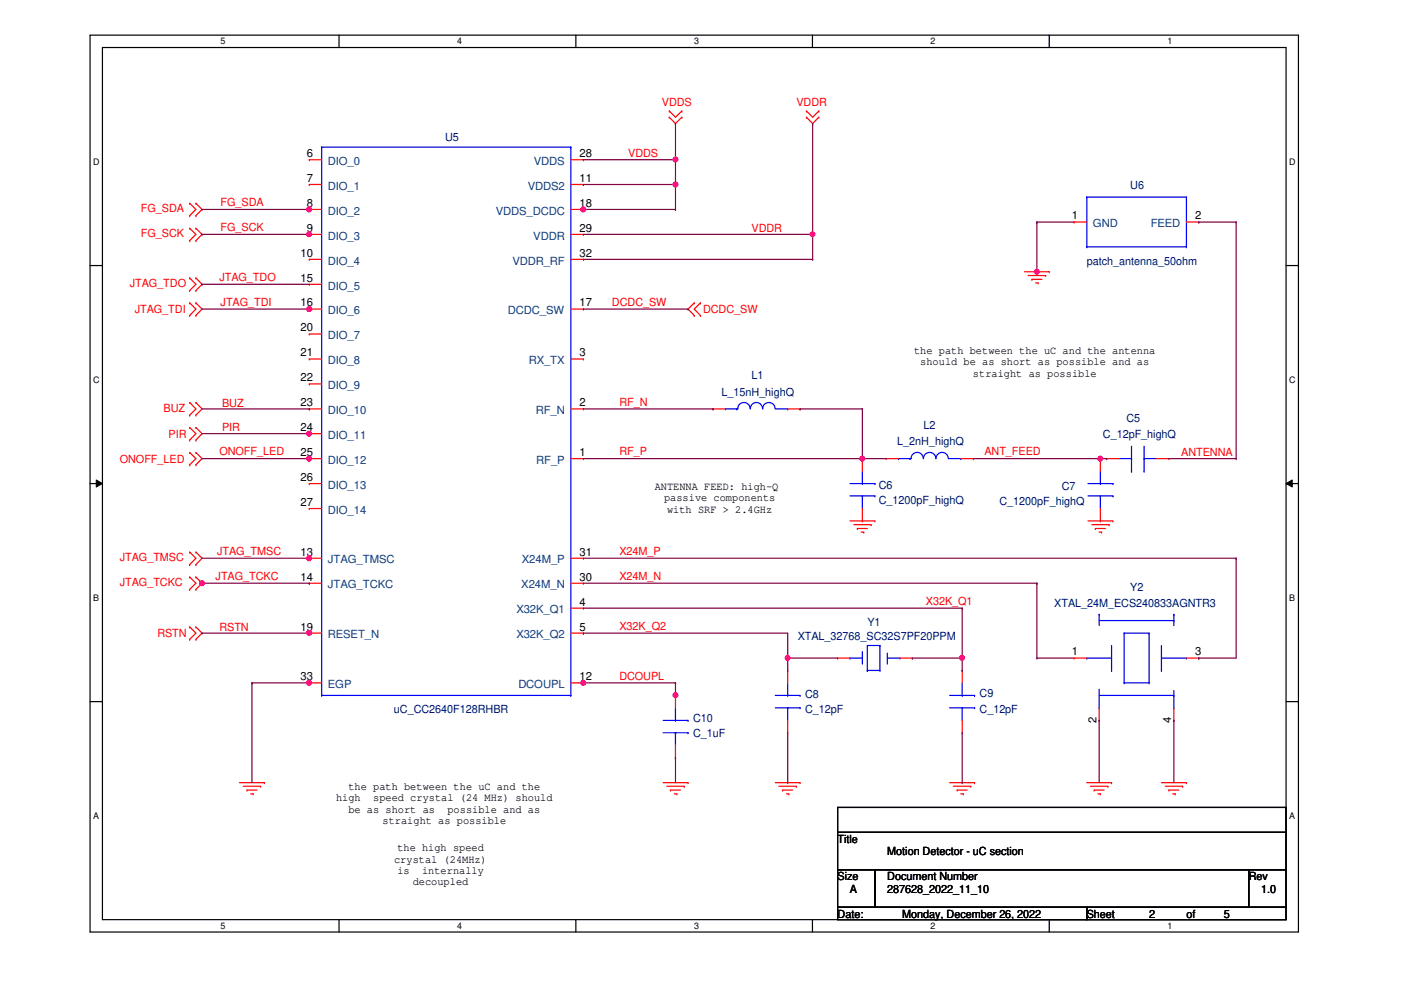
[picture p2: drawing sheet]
<svg xmlns="http://www.w3.org/2000/svg" width="297mm" height="210mm" viewBox="0 0 297 210" stroke-linecap="round" stroke-linejoin="round" font-family="sans-serif">
<path d="M19.1 7.5h256.2v190.1h-256.2zM21.7 10.1h251v184.9h-251z" fill="none" stroke="#000" stroke-width=".25"/>
<g fill="#fff">
<path d="M46.8 7.7h1v2.1h-1z"/>
<path d="M46.8 195.2h1v2.2h-1z"/>
</g>
<path d="M71.9 7.5v2.6M71.9 195v2.6" fill="none" stroke="#000" stroke-width=".25"/>
<g fill="#fff">
<path d="M96.9 7.7h1.1v2.1h-1.1z"/>
<path d="M96.9 195.2h1.1v2.2h-1.1z"/>
</g>
<path d="M122.1 7.5v2.6M122.1 195v2.6" fill="none" stroke="#000" stroke-width=".25"/>
<g fill="#fff">
<path d="M147.2 7.7h1v2.1h-1z"/>
<path d="M147.2 195.2h1v2.2h-1z"/>
</g>
<path d="M172.3 7.5v2.6M172.3 195v2.6" fill="none" stroke="#000" stroke-width=".25"/>
<g fill="#fff">
<path d="M197.3 7.7h1v2.1h-1z"/>
<path d="M197.3 195.2h1v2.2h-1z"/>
</g>
<path d="M222.5 7.5v2.6M222.5 195v2.6" fill="none" stroke="#000" stroke-width=".25"/>
<g fill="#fff">
<path d="M247.5 7.7h1v2.1h-1z"/>
<path d="M247.5 195.2h1v2.2h-1z"/>
<path d="M19.8 33.2h1.3v2.1h-1.3z"/>
<path d="M273.3 33.2h1.4v2.1h-1.4z"/>
<path d="M19.8 79.4h1.3v2.1h-1.3z"/>
<path d="M273.3 79.4h1.4v2.1h-1.4z"/>
</g>
<path d="M19.1 56.3h2.6M272.7 56.3h2.6" fill="none" stroke="#000" stroke-width=".25"/>
<g fill="#fff">
<path d="M19.8 125.6h1.2v2.2h-1.2z"/>
<path d="M273.3 125.6h1.3v2.2h-1.3z"/>
</g>
<path d="M19.1 102.5h2.6M272.7 102.5h2.6" fill="none" stroke="#000" stroke-width=".25"/>
<path d="M20.4 101.8l1.3 .7-1.3 .8zM272.7 102.5l1.3-.7v1.5z" fill="#000"/>
<path d="M20.4 101.8l1.3 .7-1.3 .8zM272.7 102.5l1.3-.7v1.5z" fill="none" stroke="#000" stroke-width=".21"/>
<g fill="#fff">
<path d="M19.8 171.9h1.2v2.1h-1.2z"/>
<path d="M273.3 171.9h1.3v2.1h-1.3z"/>
</g>
<path d="M19.1 148.8h2.6M272.7 148.8h2.6M177.6 171.2h95.1v5.3h-95.1zM177.6 176.5h95.1v7.9h-95.1zM177.6 184.4h7.9v8h-7.9zM177.6 192.4h52.8v2.6h-52.8zM185.5 184.4h79.3v8h-79.3zM230.4 192.4h42.3v2.6h-42.3zM264.8 184.4h7.9v8h-7.9z" fill="none" stroke="#000" stroke-width=".25"/>
<g fill="none" stroke="#f00" stroke-width=".25">
<path d="M65.6 33.9h.1M65.6 39.1h.1M65.6 33.9h2.6M65.6 39.1h2.6M121 33.9h2.7M121 39.1h2.7M123.7 39.1h.1M123.7 33.9h.1M141.9 24.8h.1M141.9 23.5h.1M141.9 24.8l1.3 1.4 1.4-1.4M141.9 23.5l1.3 1.3 1.4-1.3"/>
<path d="M144.6 24.8h.1M144.6 23.5h.1M171 24.8h.1M171 23.5h.1M171 24.8l1.3 1.4 1.3-1.4M171 23.5l1.3 1.3 1.3-1.3M173.6 24.8h.1M173.6 23.5h.1M40.2 58.9h.1M40.2 43.1h.1M40.2 45.7h.1M40.2 48.4h.1"/>
<path d="M40.2 51h.1M40.2 58.9l1.3 1.4-1.3 1.3M40.2 43.1l1.3 1.3-1.3 1.3M40.2 48.4l1.3 1.3-1.3 1.3M41.5 58.9h.1M41.5 45.7h.1M41.5 43.1h.1M41.5 51h.1M41.5 48.4h.1M41.5 58.9l1.3 1.4-1.3 1.3M41.5 43.1l1.3 1.3-1.3 1.3M41.5 48.4l1.3 1.3-1.3 1.3"/>
<path d="M65.6 44.4h.1M65.6 49.7h.1M65.6 55h.1M65.6 44.4h2.6M65.6 49.7h2.6M65.6 55h2.6M121 44.4h2.7M121 49.7h2.7M121 55h2.7M123.7 44.4h.1M123.7 49.7h.1M123.7 55h.1"/>
<path d="M217.2 57.6h5.3M218 58.4h3.7M218.8 59.2h.1M218.8 59.2h2.1M219.6 60h.5M220.1 60h.1M221.7 58.4h.1M222.5 57.6h.1M227.8 47.1h.1M227.8 47.1h2.6M251.5 47.1h2.7M254.2 47.1h.1"/>
<path d="M40.2 61.6h.1M40.2 64.2h.1M40.2 66.9h.1M40.2 64.2l1.3 1.3-1.3 1.4M41.5 61.6h.1M41.5 66.9h.1M41.5 64.2h.1M41.5 64.2l1.3 1.3-1.3 1.4M65.6 60.3h.1M65.6 65.5h.1M65.6 70.8h.1M65.6 76.1h.1"/>
<path d="M65.6 76.1h2.6M65.6 60.3h2.6M65.6 65.5h2.6M65.6 70.8h2.6M121 76.1h2.7M121 65.5h2.7M123.7 76.1h.1M123.7 65.5h.1M147.2 64.2h.1M147.2 66.9h.1M147.2 64.2l-1.3 1.3 1.3 1.4M148.5 66.9h.1"/>
<path d="M148.5 64.2h.1M148.5 64.2l-1.3 1.3 1.3 1.4M40.2 90.6h.1M40.2 93.3h.1M40.2 85.3h.1M40.2 88h.1M40.2 95.9h.1M40.2 98.6h.1M40.2 90.6l1.3 1.3-1.3 1.4M40.2 85.3l1.3 1.4-1.3 1.3M40.2 95.9l1.3 1.3-1.3 1.4M41.5 93.3h.1"/>
<path d="M41.5 90.6h.1M41.5 88h.1M41.5 85.3h.1M41.5 98.6h.1M41.5 95.9h.1M41.5 90.6l1.3 1.3-1.3 1.4M41.5 85.3l1.3 1.4-1.3 1.3M41.5 95.9l1.3 1.3-1.3 1.4M65.6 81.4h.1M65.6 86.7h.1M65.6 91.9h.1M65.6 97.2h.1"/>
<path d="M65.6 97.2h2.6M65.6 86.7h2.6M65.6 81.4h2.6M65.6 91.9h2.6M121 97.2h2.7M121 86.7h2.7M123.7 97.2h.1M123.7 86.7h.1M151.2 86.7h.1M151.2 86.7h2.6M167 86.7h2.6M169.6 86.7h.1"/>
<path d="M182.8 97.2h.1M182.8 97.2v2.7M187.9 97.2h.1M187.9 97.2h2.6M203.7 97.2h2.7M206.4 97.2h.1M233.3 97.2h.1M233.3 97.2v2.7M234.6 97.2h.1M234.6 97.2h2.7M245.2 97.2h2.6M247.8 97.2h.1"/>
<path d="M40.2 117.1h.1M40.2 119.7h.1M40.2 117.1l1.3 1.3-1.3 1.3M41.5 119.7h.1M41.5 117.1h.1M41.5 117.1l1.3 1.3-1.3 1.3M65.6 118.4h.1M65.6 102.5h.1M65.6 107.8h.1M65.6 118.4h2.6M65.6 102.5h2.6M65.6 107.8h2.6"/>
<path d="M121 118.4h2.7M123.7 118.4h.1M180.2 110.4h5.3M181 111.3h3.7M181.8 112.1h.1M181.8 112.1h2.1M182.6 112.8h.5M182.8 110.4h.1M182.8 107.8v2.6M183.1 112.8h.1M184.7 111.3h.1M185.5 110.4h.1"/>
<path d="M230.7 110.4h5.3M231.5 111.3h3.7M232.2 112.1h.1M232.2 112.1h2.2M233 112.8h.6M233.3 110.4h.1M233.3 107.8v2.6M233.6 112.8h.1M235.2 111.3h.1M236 110.4h.1M40.2 132.9h.1M40.2 135.6h.1"/>
<path d="M40.2 122.3h.1M40.2 125h.1M40.2 132.9l1.3 1.3-1.3 1.4M40.2 122.3l1.3 1.4-1.3 1.3M41.5 135.6h.1M41.5 132.9h.1M41.5 125h.1M41.5 122.3h.1M41.5 132.9l1.3 1.3-1.3 1.4M41.5 122.3l1.3 1.4-1.3 1.3M65.6 123.7h.1M65.6 134.2h.1"/>
<path d="M65.6 134.2h2.6M65.6 123.7h2.6M121 128.9h2.7M121 134.2h2.7M121 123.7h2.7M123.7 128.9h.1M123.7 134.2h.1M123.7 123.7h.1M177.6 139.5h.1M177.6 139.5h2.6M190.8 139.5h2.6M193.4 139.5h.1"/>
<path d="M227.8 139.5h.1M227.8 139.5h2.6M251.5 139.5h2.7M254.2 139.5h.1M65.6 144.8h.1M65.6 144.8h2.6M121 144.8h2.7M123.7 144.8h.1M143.2 147.4h.1M143.2 147.4v2.7M143.2 158v2.7M167 155.4h.1"/>
<path d="M167 142.2h.1M167 142.2v2.6M167 152.7v2.7M204 155.4h.1M204 142.2h.1M204 142.2v2.6M204 152.7v2.7M233 152.7h.1M233 150.1v2.6M248.9 152.7h.1M248.9 150.1v2.6M50.8 165.9h5.2"/>
<path d="M51.6 166.7h3.6M52.4 167.5h.1M52.4 167.5h2.1M53.2 168.3h.5M53.7 168.3h.1M55.2 166.7h.1M56 165.9h.1M140.6 165.9h5.3M141.4 166.7h3.7M142.2 167.5h.1M142.2 167.5h2.1M143 168.3h.5"/>
<path d="M143.2 160.7h.1M143.5 168.3h.1M145.1 166.7h.1M145.9 165.9h.1M164.4 165.9h5.2M165.1 166.7h3.8M165.9 167.5h.1M165.9 167.5h2.2M166.8 168.3h.5M167.3 168.3h.1M168.9 166.7h.1M169.6 165.9h.1"/>
<path d="M201.3 165.9h5.3M202.1 166.7h3.7M202.9 167.5h.1M202.9 167.5h2.2M203.7 168.3h.6M204.3 168.3h.1M205.8 166.7h.1M206.6 165.9h.1M230.4 165.9h5.3M231.2 166.7h3.7M232 167.5h.1M232 167.5h2.1"/>
<path d="M232.8 168.3h.5M233.3 168.3h.1M234.9 166.7h.1M235.7 165.9h.1M246.3 165.9h5.2M247.1 166.7h3.6M247.8 167.5h.1M247.8 167.5h2.1M248.6 168.3h.6M249.2 168.3h.1M250.7 166.7h.1M251.5 165.9h.1"/>
</g>
<g fill="none" stroke="#00f" stroke-width=".25">
<path d="M68.2 31.2h.1M68.2 31.2h52.8M68.2 31.2v116.2M121 31.2h.1M121 31.2v116.2M230.4 52.3h.1M230.4 41.8h.1M230.4 41.8v10.5M230.4 52.3h21.1M230.4 41.8h21.1M251.5 52.3h.1M251.5 41.8h.1"/>
<path d="M251.5 41.8v10.5M153.8 86.7h.1M156.2 86.7h.1M159 86.7a1.31 1.31 0 0 0-1.3-1.4 1.31 1.31 0 0 0-1.3 1.4h-2.6M161.7 86.7a1.29 1.29 0 0 0-1.3-1.4 1.29 1.29 0 0 0-1.3 1.4M164.3 86.7a1.31 1.31 0 0 0-1.3-1.4 1.31 1.31 0 0 0-1.3 1.4M164.4 86.7h2.6M167 86.7h.1M182.8 99.9v2.6M190.5 97.2h.1M190.5 97.2h2.7a1.29 1.29 0 0 1 1.3-1.3 1.29 1.29 0 0 1 1.2 1.3M192.9 97.2h.1"/>
<path d="M195.8 97.2a1.31 1.31 0 0 1 1.3-1.3 1.31 1.31 0 0 1 1.3 1.3M198.5 97.2a1.29 1.29 0 0 1 1.2-1.3 1.29 1.29 0 0 1 1.3 1.3M201.1 97.2h2.6M203.7 97.2h.1M233.3 99.9v2.6M237.3 97.2h2.6M239.9 97.2h.1M239.9 99.9h.1M239.9 94.6v5.3M242.6 99.9h.1M242.6 97.2h.1M242.6 97.2h2.6"/>
<path d="M242.6 94.6v5.3M180.2 105.2h5.3M180.2 102.5h5.3M182.8 105.2h.1M182.8 102.5h.1M182.8 105.2v2.6M185.5 105.2h.1M185.5 102.5h.1M230.7 105.2h5.3M230.7 102.5h5.3M233.3 105.2h.1M233.3 102.5h.1"/>
<path d="M233.3 105.2v2.6M236 105.2h.1M236 102.5h.1M180.2 139.5h.1M180.2 139.5h2.6M182.8 138.2v2.4M186.6 136.9h.1M186.6 136.9h-2.7v5.3M186.6 136.9v5.3M188.1 139.5h2.7M188.1 138.5v2.1M190.8 139.5h.1"/>
<path d="M230.4 139.5h.1M230.4 139.5h5.3M233 130.3h.1M233 131.6h15.9M233 130.3v2.3M235.7 136.9v5.3M238.3 134.2h.1M238.3 134.2v10.6M238.3 134.2h5.3M243.6 134.2h.1M243.6 134.2v10.6M246.3 136.9v5.3"/>
<path d="M246.3 139.5h5.2M248.9 131.6h.1M248.9 130.3h.1M248.9 130.3v2.3M251.5 139.5h.1M68.2 147.4h.1M68.2 147.4h52.8M121 147.4h.1M140.6 155.4h5.3M140.6 152.7h5.3M143.2 155.4h.1M143.2 152.7h.1"/>
<path d="M143.2 150.1v2.6M143.2 155.4v2.6M145.9 155.4h.1M145.9 152.7h.1M164.4 147.4h5.2M164.4 150.1h5.2M167 150.1h.1M167 147.4h.1M167 144.8v2.6M167 150.1v2.6M169.6 150.1h.1M169.6 147.4h.1"/>
<path d="M182.8 140.6h.1M183.9 142.2h.1M183.9 142.2h2.7M186.6 142.2h.1M188.1 140.6h.1M201.3 147.4h5.3M201.3 150.1h5.3M204 150.1h.1M204 147.4h.1M204 144.8v2.6M204 150.1v2.6M206.6 150.1h.1"/>
<path d="M206.6 147.4h.1M233 150.1h.1M233 147.4h15.9M233 146.1v4M235.7 142.2h.1M238.3 144.8h.1M238.3 144.8h5.3M243.6 144.8h.1M246.3 142.2h.1M248.9 147.4h.1M248.9 150.1h.1M248.9 146.4v3.7"/>
</g>
<path d="M123.7 97.2h59.1M182.8 97.2h.1" fill="none" stroke="#800040" stroke-width=".25"/>
<circle cx="182.8" cy="97.2" r=".51" fill="#f0f"/>
<circle cx="182.8" cy="97.2" r=".51" fill="none" stroke="#f0f" stroke-width=".25"/>
<path d="M123.7 86.7h27.5M151.2 86.7h.1M169.6 86.7h.1M169.6 86.7h13.2M182.8 86.7h.1M182.8 86.7v10.5M206.4 97.2h26.9M233.3 97.2h.1" fill="none" stroke="#800040" stroke-width=".25"/>
<circle cx="233.3" cy="97.2" r=".51" fill="#f0f"/>
<circle cx="233.3" cy="97.2" r=".51" fill="none" stroke="#f0f" stroke-width=".25"/>
<path d="M123.4 144.8h19.8M123.7 144.8h.1M143.2 144.8h.1" fill="none" stroke="#800040" stroke-width=".25"/>
<circle cx="123.7" cy="144.8" r=".51" fill="#f0f"/>
<circle cx="123.7" cy="144.8" r=".51" fill="none" stroke="#f0f" stroke-width=".25"/>
<path d="M123.7 134.2h.1M123.7 134.2h43.3v5.3M123.7 128.9h80.3M167 139.5h.1M204 128.9h.1M204 128.9v13.3M204 142.2h.1" fill="none" stroke="#800040" stroke-width=".25"/>
<circle cx="204" cy="139.5" r=".51" fill="#f0f"/>
<circle cx="204" cy="139.5" r=".51" fill="none" stroke="#f0f" stroke-width=".25"/>
<path d="M53.4 144.8h.1M53.4 144.8h12.2" fill="none" stroke="#800040" stroke-width=".25"/>
<circle cx="65.5" cy="144.8" r=".51" fill="#f0f"/>
<circle cx="65.5" cy="144.8" r=".51" fill="none" stroke="#f0f" stroke-width=".25"/>
<path d="M123.7 33.9h19.5M143.2 33.9h.1M143.2 26.2h.1M143.2 26.2v7.7M65.6 134.2h.5M66.1 134.2h.1M53.4 144.8h.1M53.4 144.8v21.1M65.6 144.8h.2M65.8 144.8h.1" fill="none" stroke="#800040" stroke-width=".25"/>
<circle cx="143.2" cy="33.8" r=".51" fill="#f0f"/>
<circle cx="143.2" cy="33.8" r=".51" fill="none" stroke="#f0f" stroke-width=".25"/>
<path d="M123.7 39.1h.1M123.7 39.1h19.5" fill="none" stroke="#800040" stroke-width=".25"/>
<circle cx="143.2" cy="39.1" r=".51" fill="#f0f"/>
<circle cx="143.2" cy="39.1" r=".51" fill="none" stroke="#f0f" stroke-width=".25"/>
<path d="M143.2 33.9h.1M143.2 33.9v10.5M123.4 44.4h.3M123.7 44.4h.1M143.2 44.4h.1" fill="none" stroke="#800040" stroke-width=".25"/>
<circle cx="123.7" cy="44.4" r=".51" fill="#f0f"/>
<circle cx="123.7" cy="44.4" r=".51" fill="none" stroke="#f0f" stroke-width=".25"/>
<path d="M123.7 44.4h19.5M123.7 49.7h48.6M143.2 44.4h.1M172.3 49.7h.1" fill="none" stroke="#800040" stroke-width=".25"/>
<circle cx="172.3" cy="49.7" r=".5" fill="#f0f"/>
<circle cx="172.3" cy="49.7" r=".5" fill="none" stroke="#f0f" stroke-width=".25"/>
<g fill="none" stroke="#800040" stroke-width=".25">
<path d="M172.3 26.2h.1M172.3 26.2v28.8M123.7 55h48.6M172.3 55h.1M172.3 49.7h.1M182.8 97.2h.1M182.8 97.2h5.1M123.7 118.4h138.4M262.1 118.4h.1M262.1 118.4v21.1h-7.9M123.7 123.7h96.1M219.8 123.7h.1"/>
<path d="M219.8 139.5h.1M219.8 123.7v15.8M219.8 139.5h8M254.2 139.5h.1M143.2 144.8h.1M143.2 144.8v2.6M233 152.7h.1M233 152.7v13.2M248.9 152.7h.1M248.9 152.7v13.2"/>
</g>
<circle cx="143.2" cy="147.4" r=".51" fill="#f0f"/>
<circle cx="143.2" cy="147.4" r=".51" fill="none" stroke="#f0f" stroke-width=".25"/>
<path d="M42.8 134.2h.1M42.8 134.2h22.8" fill="none" stroke="#800040" stroke-width=".25"/>
<circle cx="65.5" cy="134.2" r=".51" fill="#f0f"/>
<circle cx="65.5" cy="134.2" r=".51" fill="none" stroke="#f0f" stroke-width=".25"/>
<path d="M42.8 118.4h22.8M65.6 118.4h.1" fill="none" stroke="#800040" stroke-width=".25"/>
<circle cx="65.5" cy="118.4" r=".51" fill="#f0f"/>
<circle cx="65.5" cy="118.4" r=".51" fill="none" stroke="#f0f" stroke-width=".25"/>
<path d="M42.6 123.7h23M42.8 123.7h.1M65.6 123.7h.1" fill="none" stroke="#800040" stroke-width=".25"/>
<circle cx="42.8" cy="123.7" r=".51" fill="#f0f"/>
<circle cx="42.8" cy="123.7" r=".51" fill="none" stroke="#f0f" stroke-width=".25"/>
<path d="M123.7 65.5h22.2M145.9 65.5h.1M42.8 91.9h22.8M65.6 91.9h.1M65.6 118.4h.2M65.8 118.4h.1" fill="none" stroke="#800040" stroke-width=".25"/>
<circle cx="65.5" cy="91.9" r=".51" fill="#f0f"/>
<circle cx="65.5" cy="91.9" r=".51" fill="none" stroke="#f0f" stroke-width=".25"/>
<path d="M42.8 60.3h.1M42.8 60.3h22.8M42.8 65.5h22.8M65.6 65.5h.1" fill="none" stroke="#800040" stroke-width=".25"/>
<circle cx="65.5" cy="65.5" r=".51" fill="#f0f"/>
<circle cx="65.5" cy="65.5" r=".51" fill="none" stroke="#f0f" stroke-width=".25"/>
<path d="M65.6 65.5h.5M66.1 65.5h.1M42.8 86.7h22.8M42.8 97.2h22.8M65.6 86.7h.1M65.6 97.2h.1" fill="none" stroke="#800040" stroke-width=".25"/>
<circle cx="65.5" cy="97.2" r=".51" fill="#f0f"/>
<circle cx="65.5" cy="97.2" r=".51" fill="none" stroke="#f0f" stroke-width=".25"/>
<path d="M42.8 44.4h.1M42.8 44.4h22.8" fill="none" stroke="#800040" stroke-width=".25"/>
<circle cx="65.5" cy="44.4" r=".51" fill="#f0f"/>
<circle cx="65.5" cy="44.4" r=".51" fill="none" stroke="#f0f" stroke-width=".25"/>
<path d="M42.8 49.7h.1M42.8 49.7h22.8M65.6 44.4h.2M65.8 44.4h.1" fill="none" stroke="#800040" stroke-width=".25"/>
<circle cx="65.5" cy="49.7" r=".5" fill="#f0f"/>
<circle cx="65.5" cy="49.7" r=".5" fill="none" stroke="#f0f" stroke-width=".25"/>
<path d="M65.6 49.7h.2M65.8 49.7h.1M167 139.5h.1M167 139.5h10.6M167 139.5v2.7M167 142.2h.1" fill="none" stroke="#800040" stroke-width=".25"/>
<circle cx="167" cy="139.5" r=".5" fill="#f0f"/>
<circle cx="167" cy="139.5" r=".5" fill="none" stroke="#f0f" stroke-width=".25"/>
<g fill="none" stroke="#800040" stroke-width=".25">
<path d="M219.8 47.1h.1M219.8 47.1v10.5M254.2 47.1h.1M254.2 47.1h7.9M262.1 47.1h.1M262.1 47.1v50.1M233.3 97.2h1.3M234.6 97.2h.1M247.8 97.2h14.3M262.1 97.2h.1M193.4 139.5h.1M193.4 139.5h10.6"/>
<path d="M143.2 147.7h.1M143.2 147.4v.3M167 155.4v10.5M204 155.4v10.5M143.2 160.7h.1M143.2 160.7v5.2M167 165.9h.1M204 165.9h.1"/>
</g>
<circle cx="219.8" cy="57.6" r=".5" fill="#f0f"/>
<circle cx="219.8" cy="57.6" r=".5" fill="none" stroke="#f0f" stroke-width=".25"/>
<path d="M219.8 47.1h.1M219.8 57.9h.1M219.8 47.1h8M219.8 57.6v.3M65.6 91.9h.1M65.6 91.9h.2M65.6 97.2h.2M65.8 97.2h.1" fill="none" stroke="#800040" stroke-width=".25"/>
<circle cx="182.8" cy="97.2" r=".51" fill="#f0f"/>
<circle cx="182.8" cy="97.2" r=".51" fill="none" stroke="#f0f" stroke-width=".25"/>
<circle cx="233.3" cy="97.2" r=".51" fill="#f0f"/>
<circle cx="233.3" cy="97.2" r=".51" fill="none" stroke="#f0f" stroke-width=".25"/>
<circle cx="123.7" cy="144.8" r=".51" fill="#f0f"/>
<circle cx="123.7" cy="144.8" r=".51" fill="none" stroke="#f0f" stroke-width=".25"/>
<circle cx="204" cy="139.5" r=".51" fill="#f0f"/>
<circle cx="204" cy="139.5" r=".51" fill="none" stroke="#f0f" stroke-width=".25"/>
<circle cx="65.5" cy="144.8" r=".51" fill="#f0f"/>
<circle cx="65.5" cy="144.8" r=".51" fill="none" stroke="#f0f" stroke-width=".25"/>
<circle cx="143.2" cy="33.8" r=".51" fill="#f0f"/>
<circle cx="143.2" cy="33.8" r=".51" fill="none" stroke="#f0f" stroke-width=".25"/>
<circle cx="143.2" cy="39.1" r=".51" fill="#f0f"/>
<circle cx="143.2" cy="39.1" r=".51" fill="none" stroke="#f0f" stroke-width=".25"/>
<circle cx="123.7" cy="44.4" r=".51" fill="#f0f"/>
<circle cx="123.7" cy="44.4" r=".51" fill="none" stroke="#f0f" stroke-width=".25"/>
<circle cx="172.3" cy="49.7" r=".5" fill="#f0f"/>
<circle cx="172.3" cy="49.7" r=".5" fill="none" stroke="#f0f" stroke-width=".25"/>
<circle cx="143.2" cy="147.4" r=".51" fill="#f0f"/>
<circle cx="143.2" cy="147.4" r=".51" fill="none" stroke="#f0f" stroke-width=".25"/>
<circle cx="65.5" cy="134.2" r=".51" fill="#f0f"/>
<circle cx="65.5" cy="134.2" r=".51" fill="none" stroke="#f0f" stroke-width=".25"/>
<circle cx="65.5" cy="118.4" r=".51" fill="#f0f"/>
<circle cx="65.5" cy="118.4" r=".51" fill="none" stroke="#f0f" stroke-width=".25"/>
<circle cx="42.8" cy="123.7" r=".51" fill="#f0f"/>
<circle cx="42.8" cy="123.7" r=".51" fill="none" stroke="#f0f" stroke-width=".25"/>
<circle cx="65.5" cy="91.9" r=".51" fill="#f0f"/>
<circle cx="65.5" cy="91.9" r=".51" fill="none" stroke="#f0f" stroke-width=".25"/>
<circle cx="65.5" cy="65.5" r=".51" fill="#f0f"/>
<circle cx="65.5" cy="65.5" r=".51" fill="none" stroke="#f0f" stroke-width=".25"/>
<circle cx="65.5" cy="97.2" r=".51" fill="#f0f"/>
<circle cx="65.5" cy="97.2" r=".51" fill="none" stroke="#f0f" stroke-width=".25"/>
<circle cx="65.5" cy="44.4" r=".51" fill="#f0f"/>
<circle cx="65.5" cy="44.4" r=".51" fill="none" stroke="#f0f" stroke-width=".25"/>
<circle cx="65.5" cy="49.7" r=".5" fill="#f0f"/>
<circle cx="65.5" cy="49.7" r=".5" fill="none" stroke="#f0f" stroke-width=".25"/>
<circle cx="167" cy="139.5" r=".5" fill="#f0f"/>
<circle cx="167" cy="139.5" r=".5" fill="none" stroke="#f0f" stroke-width=".25"/>
<circle cx="219.8" cy="57.6" r=".5" fill="#f0f"/>
<circle cx="219.8" cy="57.6" r=".5" fill="none" stroke="#f0f" stroke-width=".25"/>
<g font-size="2.4" fill="#f00">
<text x="140.3" y="22.6">VDDS</text>
<text x="168.9" y="22.6">VDDR</text>
<text x="133.2" y="33.4">VDDS</text>
<text x="29.9" y="45">FG_SDA</text>
<text x="46.8" y="43.7">FG_SDA</text>
<text x="29.9" y="50.3">FG_SCK</text>
<text x="46.8" y="49">FG_SCK</text>
<text x="159.3" y="49.2">VDDR</text>
<text x="46.5" y="59.6">JTAG_TDO</text>
<text x="27.5" y="60.9">JTAG_TDO</text>
<text x="46.8" y="64.8">JTAG_TDI</text>
<text x="129.8" y="64.8">DCDC_SW</text>
<text x="28.6" y="66.4">JTAG_TDI</text>
<text x="149.1" y="66.4">DCDC_SW</text>
<text x="34.7" y="87.3">BUZ</text>
<text x="47.1" y="86.2">BUZ</text>
<text x="131.3" y="86">RF_N</text>
<text x="35.7" y="92.8">PIR</text>
<text x="47.1" y="91.4">PIR</text>
<text x="25.4" y="98.1">ONOFF_LED</text>
<text x="46.5" y="96.5">ONOFF_LED</text>
<text x="131.3" y="96.5">RF_P</text>
<text x="208.7" y="96.5">ANT_FEED</text>
<text x="250.4" y="96.7">ANTENNA</text>
<text x="25.4" y="119">JTAG_TMSC</text>
<text x="46" y="117.6">JTAG_TMSC</text>
<text x="131.3" y="117.6">X24M_P</text>
<text x="25.4" y="124.3">JTAG_TCKC</text>
<text x="45.7" y="122.9">JTAG_TCKC</text>
<text x="131.3" y="122.9">X24M_N</text>
<text x="196.3" y="128.2">X32K_Q1</text>
<text x="33.4" y="135.1">RSTN</text>
<text x="46.5" y="133.7">RSTN</text>
<text x="131.3" y="133.5">X32K_Q2</text>
<text x="131.3" y="144.3">DCOUPL</text>
</g>
<g font-size="2.4" fill="#000080">
<text x="94.4" y="30">U5</text>
<text x="239.6" y="40">U6</text>
<text x="230.4" y="56.1">patch_antenna_50ohm</text>
<text x="153" y="83.9">L_15nH_highQ</text>
<text x="159.3" y="80.4">L1</text>
<text x="238.8" y="89.4">C5</text>
<text x="190.2" y="94.4">L_2nH_highQ</text>
<text x="195.8" y="91">L2</text>
<text x="233.8" y="92.8">C_12pF_highQ</text>
<text x="186.3" y="103.7">C6</text>
<text x="186.3" y="106.8">C_1200pF_highQ</text>
<text x="211.9" y="107.1">C_1200pF_highQ</text>
<text x="225.1" y="103.9">C7</text>
<text x="239.6" y="125.3">Y2</text>
<text x="223.5" y="128.8">XTAL_24M_ECS240833AGNTR3</text>
<text x="169.1" y="135.6">XTAL_32768_SC32S7PF20PPM</text>
<text x="183.9" y="132.7">Y1</text>
<text x="170.7" y="148">C8</text>
<text x="207.7" y="147.8">C9</text>
<text x="83.5" y="151.2">uC_CC2640F128RHBR</text>
<text x="146.9" y="153.1">C10</text>
<text x="170.7" y="151.2">C_12pF</text>
<text x="207.7" y="151.2">C_12pF</text>
<text x="146.9" y="156.3">C_1uF</text>
</g>
<g font-size="2.4">
<text x="65" y="33.3">6</text>
<text x="122.9" y="33.3">28</text>
<text x="65" y="38.6">7</text>
<text x="122.9" y="38.6">11</text>
<text x="65" y="43.9">8</text>
<text x="122.9" y="43.9">18</text>
<text x="227.2" y="46.5">1</text>
<text x="253.4" y="46.5">2</text>
<text x="65" y="49.1">9</text>
<text x="122.9" y="49.1">29</text>
<text x="63.7" y="54.4">10</text>
<text x="63.7" y="59.7">15</text>
<text x="122.9" y="54.4">32</text>
<text x="63.7" y="65">16</text>
<text x="122.9" y="65">17</text>
<text x="63.7" y="70.3">20</text>
<text x="63.7" y="75.6">21</text>
<text x="122.9" y="75.6">3</text>
<text x="193.8" y="75.1">the path between the uC and the antenna</text>
<text x="195.1" y="77.5">should be as short as possible and as</text>
<text x="63.7" y="80.9">22</text>
<text x="206.3" y="79.8">straight as possible</text>
<text x="63.7" y="86.1">23</text>
<text x="122.9" y="86.1">2</text>
<text x="63.7" y="91.4">24</text>
<text x="63.7" y="96.7">25</text>
<text x="63.7" y="102">26</text>
<text x="122.9" y="96.7">1</text>
<text x="63.7" y="107.3">27</text>
<text x="138.8" y="103.9">ANTENNA FEED: high-Q</text>
<text x="140.8" y="106.3">passive components</text>
<text x="141.4" y="108.7">with SRF &gt; 2.4GHz</text>
<text x="63.7" y="117.8">13</text>
<text x="122.9" y="117.8">31</text>
<text x="63.7" y="123.1">14</text>
<text x="122.9" y="123.1">30</text>
<text x="122.9" y="128.4">4</text>
<text x="63.7" y="133.7">19</text>
<text x="122.9" y="133.7">5</text>
<text x="227.2" y="139">1</text>
<text x="253.4" y="139">3</text>
<text x="63.7" y="144.2">33</text>
<text x="122.9" y="144.2">12</text>
<text x="232.5" y="153.3" transform="rotate(-90 232.5 153.3)">2</text>
<text x="248.3" y="153.3" transform="rotate(-90 248.3 153.3)">4</text>
<text x="73.9" y="167.6">the path between the uC and the</text>
<text x="71.2" y="169.9">high</text>
<text x="73.9" y="172.3">be as short as</text>
<text x="79.1" y="169.9">speed crystal (24 MHz) should</text>
<text x="94.9" y="172.3">possible and as</text>
<text x="81.1" y="174.7">straight as possible</text>
<text x="177.6" y="178.7">Title</text>
<text x="83.6" y="182.9">crystal (24MHz)</text>
<text x="84.2" y="180.5">the high speed</text>
<text x="84.2" y="185.3">is</text>
<text x="89.5" y="185.3">internally</text>
<text x="188.1" y="181.4">Motion Detector - uC section</text>
<text x="87.5" y="187.6">decoupled</text>
<text x="177.6" y="186.6">Size</text>
<text x="180.2" y="189.3">A</text>
<text x="188.1" y="186.6">Document Number</text>
<text x="188.1" y="189.3">287628_2022_11_10</text>
<text x="264.8" y="186.6">Rev</text>
<text x="267.4" y="189.3">1.0</text>
<text x="177.6" y="194.6">Date:</text>
<text x="191.3" y="194.6">Monday, December 26, 2022</text>
<text x="230.4" y="194.6">Sheet</text>
<text x="243.6" y="194.6">2</text>
<text x="251.5" y="194.6">of</text>
<text x="259.5" y="194.6">5</text>
</g>
<g font-size="2.4" fill="#004080">
<text x="69.5" y="35">DIO_0</text>
<text x="113.2" y="35">VDDS</text>
<text x="69.5" y="40.2">DIO_1</text>
<text x="111.9" y="40.2">VDDS2</text>
<text x="69.5" y="45.5">DIO_2</text>
<text x="105.1" y="45.5">VDDS_DCDC</text>
<text x="69.5" y="50.8">DIO_3</text>
<text x="113.1" y="50.8">VDDR</text>
<text x="231.7" y="48.2">GND</text>
<text x="244" y="48.2">FEED</text>
<text x="69.5" y="56.1">DIO_4</text>
<text x="108.6" y="56.1">VDDR_RF</text>
<text x="69.5" y="61.4">DIO_5</text>
<text x="69.5" y="66.6">DIO_6</text>
<text x="69.5" y="71.9">DIO_7</text>
<text x="107.7" y="66.6">DCDC_SW</text>
<text x="69.5" y="77.2">DIO_8</text>
<text x="112.1" y="77.2">RX_TX</text>
<text x="69.5" y="82.5">DIO_9</text>
<text x="69.5" y="87.8">DIO_10</text>
<text x="113.6" y="87.8">RF_N</text>
<text x="69.5" y="93">DIO_11</text>
<text x="69.5" y="98.3">DIO_12</text>
<text x="113.7" y="98.3">RF_P</text>
<text x="69.5" y="103.6">DIO_13</text>
<text x="69.5" y="108.9">DIO_14</text>
<text x="69.5" y="119.5">JTAG_TMSC</text>
<text x="110.7" y="119.5">X24M_P</text>
<text x="69.5" y="124.8">JTAG_TCKC</text>
<text x="110.5" y="124.8">X24M_N</text>
<text x="109.5" y="130">X32K_Q1</text>
<text x="69.5" y="135.3">RESET_N</text>
<text x="109.5" y="135.3">X32K_Q2</text>
<text x="69.5" y="145.9">EGP</text>
<text x="109.9" y="145.9">DCOUPL</text>
</g>
<g font-size="1.9">
<text x="46.8" y="9.4">5</text>
<text x="96.9" y="9.4">4</text>
<text x="147.2" y="9.4">3</text>
<text x="197.3" y="9.4">2</text>
<text x="247.5" y="9.4">1</text>
<text x="19.8" y="34.9">D</text>
<text x="273.3" y="34.9">D</text>
<text x="19.8" y="81.1">C</text>
<text x="273.3" y="81.1">C</text>
<text x="19.8" y="127.3">B</text>
<text x="273.3" y="127.3">B</text>
<text x="19.8" y="173.6">A</text>
<text x="273.3" y="173.6">A</text>
<text x="46.8" y="196.9">5</text>
<text x="96.9" y="196.9">4</text>
<text x="147.2" y="196.9">3</text>
<text x="197.3" y="196.9">2</text>
<text x="247.5" y="196.9">1</text>
</g>
</svg>
